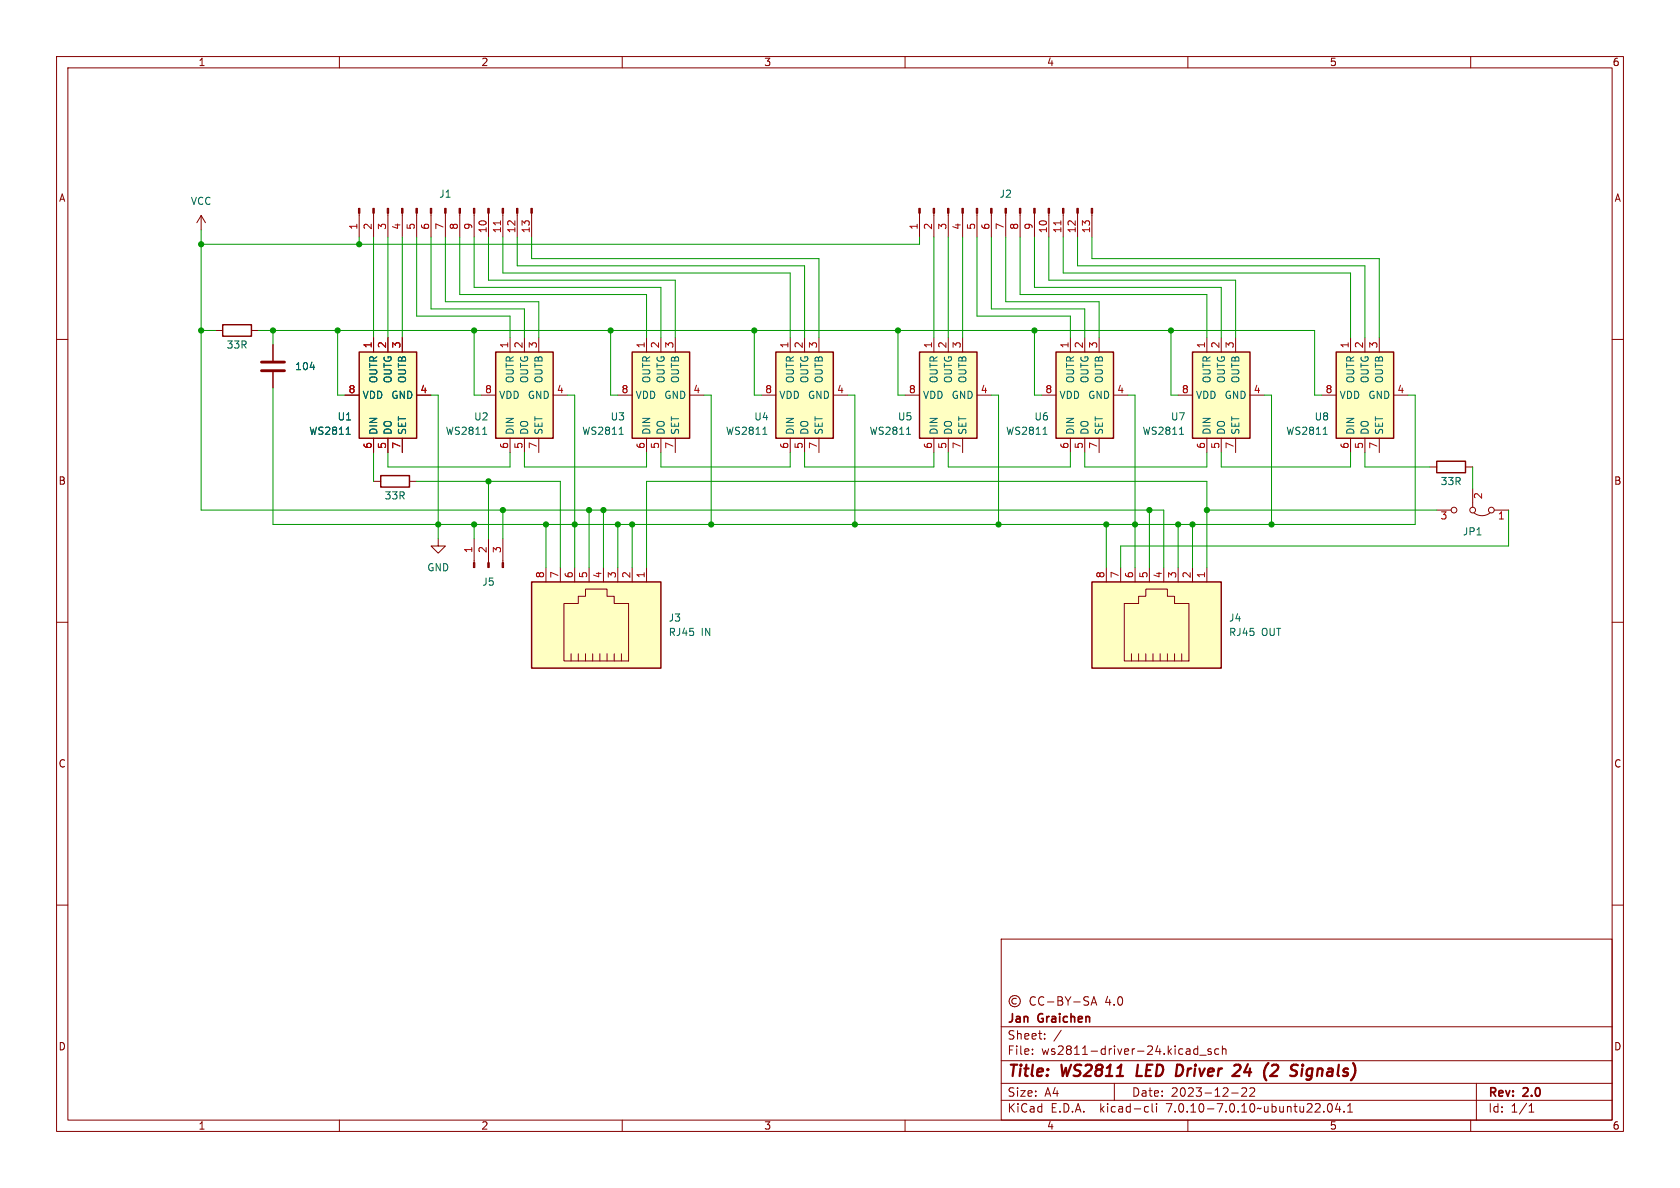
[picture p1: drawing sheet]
<svg xmlns="http://www.w3.org/2000/svg" width="297mm" height="210mm" viewBox="0 0 297 210" stroke-linecap="round" stroke-linejoin="round" font-family="sans-serif">
<g fill="none" stroke="#840000" stroke-width=".18">
<path d="M10 10h277v190h-277zM12 12h273v186h-273zM60 10v2M110 10v2M160 10v2M210 10v2M260 10v2M35.6 38.1l-.8 1.3M35.6 38.1v2.5M35.6 38.1l.7 1.3M63.5 37.7v4.2M66 37.7v4.2"/>
<path d="M68.6 37.7v4.2M71.1 37.7v4.2M73.7 37.7v4.2M76.2 37.7v4.2M78.7 37.7v4.2M81.3 37.7v4.2M83.8 37.7v4.2M86.4 37.7v4.2M88.9 37.7v4.2M91.4 37.7v4.2M94 37.7v4.2M162.6 37.7v4.2"/>
<path d="M165.1 37.7v4.2M167.6 37.7v4.2M170.2 37.7v4.2M172.7 37.7v4.2M175.3 37.7v4.2M177.8 37.7v4.2M180.3 37.7v4.2M182.9 37.7v4.2M185.4 37.7v4.2M188 37.7v4.2M190.5 37.7v4.2M193 37.7v4.2"/>
<path d="M10 60h2M38.1 58.4h1.3M44.4 58.4h1.3M66 59.7v2.5M68.6 59.7v2.5M71.1 59.7v2.5M90.2 59.7v2.5M92.7 59.7v2.5M95.2 59.7v2.5M114.3 59.7v2.5M116.8 59.7v2.5M119.4 59.7v2.5"/>
<path d="M139.7 59.7v2.5M142.2 59.7v2.5M144.8 59.7v2.5M165.1 59.7v2.5M167.6 59.7v2.5M170.2 59.7v2.5M189.2 59.7v2.5M191.8 59.7v2.5M194.3 59.7v2.5M213.4 59.7v2.5M215.9 59.7v2.5M218.4 59.7v2.5"/>
<path d="M238.8 59.7v2.5M241.3 59.7v2.5M243.8 59.7v2.5M285 60h2M48.3 61v2.8M48.3 65.8v2.8M61 69.9h2.5M66 77.5v2.5M68.6 77.5v2.5M71.1 77.5v2.5M73.7 69.9h2.5M85.1 69.9h2.5"/>
<path d="M90.2 77.5v2.5M92.7 77.5v2.5M95.2 77.5v2.5M97.8 69.9h2.5M109.2 69.9h2.6M114.3 77.5v2.5M116.8 77.5v2.5M119.4 77.5v2.5M121.9 69.9h2.6M134.6 69.9h2.6M139.7 77.5v2.5M142.2 77.5v2.5"/>
<path d="M144.8 77.5v2.5M147.3 69.9h2.6M160 69.9h2.6M165.1 77.5v2.5M167.6 77.5v2.5M170.2 77.5v2.5M172.7 69.9h2.6M184.1 69.9h2.6M189.2 77.5v2.5M191.8 77.5v2.5M194.3 77.5v2.5M196.8 69.9h2.6"/>
<path d="M208.3 69.9h2.5M213.4 77.5v2.5M215.9 77.5v2.5M218.4 77.5v2.5M221 69.9h2.5M233.7 69.9h2.5M238.8 77.5v2.5M241.3 77.5v2.5M243.8 77.5v2.5M246.4 69.9h2.5M66 85.1h1.3M72.4 85.1h1.3"/>
<path d="M77.5 95.3v1.2h1.2l-1.2 1.3-1.3-1.3h1.3M83.8 95.3v4.2M86.4 95.3v4.2M88.9 95.3v4.2M252.7 82.6h1.3M254 90.2h2.5M259.1 82.6h1.2M260.3 86.4v3.3M260.6 90.7a2.26 2.26 0 0 0 2.8 0M264.2 90.2h2.5M10 110h2M96.5 100.3v2.6"/>
<path d="M99.1 100.3v2.6M99.7 106.7h2.5v-1.3h1.3v-1.3h3.8v1.3h1.3v1.3h2.5v10.1h-11.4zM101 115.6v1.2M101.6 100.3v2.6M102.2 115.6v1.2M103.5 115.6v1.2M104.1 100.3v2.6M104.8 115.6v1.2M106 115.6v1.2M106.7 100.3v2.6M107.3 115.6v1.2M108.6 115.6v1.2"/>
<path d="M109.2 100.3v2.6M109.9 115.6v1.2M111.8 100.3v2.6M114.3 100.3v2.6M195.6 100.3v2.6M198.1 100.3v2.6M198.8 106.7h2.5v-1.3h1.3v-1.3h3.8v1.3h1.2v1.3h2.6v10.1h-11.4zM200 115.6v1.2M200.7 100.3v2.6M201.3 115.6v1.2M202.6 115.6v1.2M203.2 100.3v2.6"/>
<path d="M203.8 115.6v1.2M205.1 115.6v1.2M205.7 100.3v2.6M206.4 115.6v1.2M207.6 115.6v1.2M208.3 100.3v2.6M208.9 115.6v1.2M210.8 100.3v2.6M213.4 100.3v2.6M285 110h2M10 160h2M285 160h2"/>
<path d="M177 166h108v32h-108zM179.7 176.6a.52 .52 0 0 0-.8 .4 .52 .52 0 0 0 .8 .4M183 176.3a.6 .6 0 0 0-.7 0 .6 .6 0 0 0-.2 .8 .56 .56 0 0 0 .3 .5 .56 .56 0 0 0 .6 0M184.5 176.3a.6 .6 0 0 0-.7 0 .6 .6 0 0 0-.2 .8 .56 .56 0 0 0 .3 .5 .56 .56 0 0 0 .6 0M185.2 177.1h1.1M187 176.2h.5l.2 .1 .1 .3-.3 .3a.4 .4 0 0 1 .4 .4 .4 .4 0 0 1-.3 .4h-.6zM187 176.9h.5M188.3 176.2l.5 .8M188.8 177v.7M189.3 176.2l-.5 .8M189.8 177.1h1.2M192.5 176.3l-.6-.1-.2 .1v.5l.6 .3 .2 .3-.3 .3-.6-.1"/>
<path d="M192.9 177.7l.5-1.5 .5 1.5M193 177.3h.7M60 198v2M110 198v2M160 198v2M177 194.5h108M177 191.5h108M177 187.5h108M177 181.5h108M182.5 186.3v.1M182.5 185.5v.1M184.7 183.6v.1"/>
<path d="M184.7 182.8v.1M187.6 182.1l-1.3 2M197 191.5v3M202.6 195.6l.4 .1M203 196.5l-.4 .1M203.7 195.1v1.3l.2 .2M204.5 195.1v.1M204.5 195.6v1M210 198v2M211.7 184.9v1.5M211.7 185.5l-.4-.1-.3 .3v.4l.2 .2h.5M212.1 186.5h1.1"/>
<path d="M214.1 185.5l-.4-.1-.2 .2 .1 .2 .5 .2v.3h-.6M215.5 185.5l-.5-.1-.3 .3v.4l.2 .2h.6M216.1 185.5l.2-.1 .4 .1v.9M216.1 184.9v1.5M217.7 193.2h1.2M219.5 192.4l.6-.1 .2 .1 .1 .3-.9 1.1h.9M221 192.4l.5-.1 .2 .1 .1 .3-.9 1.1h.9M234 196.5v.1M234.9 195.2l.1-.1a.81 .81 0 0 1 .6 .6 .81 .81 0 0 1-.3 .8l-.1 .1a.81 .81 0 0 1-.6-.6 .81 .81 0 0 1 .3-.8zM236.5 195l-.4 1.1h.9M236.8 195.6v1M237.6 196.5v.1"/>
<path d="M238.2 196.6h.9M238.2 195.5l.5-.4v1.5M260 198v2M261 191.5v6.5M270.3 196.6h.9M270.3 195.5l.4-.4v1.5"/>
<circle cx="257" cy="90.2" r=".51"/>
<circle cx="260.3" cy="90.2" r=".51"/>
<circle cx="263.7" cy="90.2" r=".51"/>
<circle cx="179.4" cy="177" r="1"/>
</g>
<g fill="none" stroke="#840000" stroke-width=".4">
<path d="M201.2 188.2l-.3 2h1M208.1 188.2l.8 .1M208.9 189.9l-.6 .3M218.5 188.2h.5a.45 .45 0 0 1 .3 .6l-.1 .3-1.3 1.1h1.2M224.3 187.9l-.2 .1M224.9 188.4l.3-.2h.4l.3 .2M226 188.8l-.2 .3-1.3 1.1h1.3M230.2 188.9l-.1 1.3M230.3 188.2v.2M230.3 188.2l-.1 .1 .1 .1M230.3 188.2l.1 .1-.1 .1M230.9 190.8l.2 .1 .5-.1"/>
<path d="M231.8 188.9a.66 .66 0 0 0-.8 .4v.7l.3 .2h.4"/>
</g>
<g fill="#ffffc2" stroke="#ffffc2" stroke-width=".18">
<path d="M94 102.9h22.8v15.2h-22.8z"/>
<path d="M186.7 62.2h10.1v15.3h-10.1z"/>
<path d="M162.6 62.2h10.1v15.3h-10.1z"/>
<path d="M87.6 62.2h10.2v15.3h-10.2z"/>
<path d="M63.5 62.2h10.2v15.3h-10.2z"/>
<path d="M111.8 62.2h10.1v15.3h-10.1z"/>
<path d="M236.2 62.2h10.2v15.3h-10.2z"/>
<path d="M137.2 62.2h10.1v15.3h-10.1z"/>
<path d="M210.8 62.2h10.2v15.3h-10.2z"/>
<path d="M193 102.9h22.9v15.2h-22.9z"/>
</g>
<g fill="none" stroke="#840000" stroke-width=".25">
<path d="M39.4 57.4h5v2h-5zM63.5 62.2h10.2v15.3h-10.2zM87.6 62.2h10.2v15.3h-10.2zM111.8 62.2h10.1v15.3h-10.1zM137.2 62.2h10.1v15.3h-10.1zM162.6 62.2h10.1v15.3h-10.1zM186.7 62.2h10.1v15.3h-10.1zM210.8 62.2h10.2v15.3h-10.2zM236.2 62.2h10.2v15.3h-10.2zM67.3 84.1h5.1v2h-5.1zM254 81.5h5.1v2.1h-5.1zM94 102.9h22.8v15.2h-22.8z"/>
<path d="M193 102.9h22.9v15.2h-22.9z"/>
</g>
<path d="M54.8 64.9h.8M61.2 76.8h.7M85.3 76.8h.8M109.5 76.8h.7M134.9 76.8h.7M160.3 76.8h.7M184.4 76.8h.7M208.5 76.8h.7M233.9 76.8h.7" fill="none" stroke="#006464" stroke-width=".18"/>
<g fill="#840000" stroke="#840000" stroke-width=".18">
<path d="M192.9 36.8h.3v.9h-.3z"/>
<path d="M190.4 36.8h.2v.9h-.2z"/>
<path d="M187.8 36.8h.3v.9h-.3z"/>
<path d="M185.3 36.8h.2v.9h-.2z"/>
<path d="M182.8 36.8h.2v.9h-.2z"/>
<path d="M180.2 36.8h.3v.9h-.3z"/>
<path d="M177.7 36.8h.2v.9h-.2z"/>
<path d="M175.1 36.8h.3v.9h-.3z"/>
<path d="M172.6 36.8h.2v.9h-.2z"/>
<path d="M170.1 36.8h.2v.9h-.2z"/>
<path d="M167.5 36.8h.3v.9h-.3z"/>
<path d="M165 36.8h.2v.9h-.2z"/>
<path d="M162.4 36.8h.3v.9h-.3z"/>
<path d="M93.9 36.8h.2v.9h-.2z"/>
<path d="M91.3 36.8h.3v.9h-.3z"/>
<path d="M88.8 36.8h.2v.9h-.2z"/>
<path d="M86.2 36.8h.3v.9h-.3z"/>
<path d="M83.7 36.8h.2v.9h-.2z"/>
<path d="M81.2 36.8h.2v.9h-.2z"/>
<path d="M78.6 36.8h.3v.9h-.3z"/>
<path d="M76.1 36.8h.2v.9h-.2z"/>
<path d="M73.5 36.8h.3v.9h-.3z"/>
<path d="M71 36.8h.2v.9h-.2z"/>
<path d="M68.5 36.8h.2v.9h-.2z"/>
<path d="M65.9 36.8h.3v.9h-.3z"/>
<path d="M63.4 36.8h.2v.9h-.2z"/>
<path d="M88.8 99.5h.2v.8h-.2z"/>
<path d="M86.2 99.5h.3v.8h-.3z"/>
<path d="M83.7 99.5h.2v.8h-.2z"/>
</g>
<path d="M88.5 39v.8M187.5 39v.8" fill="none" stroke="#a90000" stroke-width=".18"/>
<path d="M46.2 65.5h4.1M46.2 64h4.1" fill="none" stroke="#840000" stroke-width=".51"/>
<g fill="none" stroke="#009600" stroke-width=".18">
<path d="M35.6 40.6v49.6h170.1v10.1M35.6 58.4h2.5M45.7 58.4h186.7v11.5h1.3M48.3 58.4v2.6M59.7 58.4v11.5h1.3M63.5 41.9v1.3M66 41.9v17.8M68.6 41.9v17.8M71.1 41.9v17.8M73.7 41.9v14h16.5v3.8M76.2 41.9v12.7h16.5v5.1M78.7 41.9v11.4h16.5v6.4"/>
<path d="M81.3 41.9v10.2h33v7.6M83.8 58.4v11.5h1.3M83.8 41.9v8.9h33v8.9M86.4 41.9v7.6h33v10.2M88.9 41.9v6.4h50.8v11.4M91.4 41.9v5.1h50.8v12.7M94 41.9v3.8h50.8v14M107.9 58.4v11.5h1.3M133.3 58.4v11.5h1.3M158.7 58.4v11.5h1.3M162.6 41.9v1.3h-127M165.1 41.9v17.8"/>
<path d="M167.6 41.9v17.8M170.2 41.9v17.8M172.7 41.9v14h16.5v3.8M175.3 41.9v12.7h16.5v5.1M177.8 41.9v11.4h16.5v6.4M180.3 41.9v10.2h33.1v7.6M182.9 58.4v11.5h1.2M182.9 41.9v8.9h33v8.9M185.4 41.9v7.6h33v10.2M188 41.9v6.4h50.8v11.4M190.5 41.9v5.1h50.8v12.7M193 41.9v3.8h50.8v14"/>
<path d="M207 58.4v11.5h1.3M48.3 68.6v24.1h201.9v-22.8h-1.3M76.2 69.9h1.3v25.4M100.3 69.9h1.3v30.4M124.5 69.9h1.2v22.8M149.9 69.9h1.2v22.8M175.3 69.9h1.2v22.8M199.4 69.9h1.3v30.4M223.5 69.9h1.3v22.8M66 80v5.1M68.6 80v2.6h21.6v-2.6M73.7 85.1h25.4v15.2"/>
<path d="M83.8 92.7v2.6M86.4 85.1v10.2M88.9 90.2v5.1M92.7 80v2.6h21.6v-2.6M96.5 92.7v7.6M104.1 90.2v10.1M106.7 90.2v10.1M109.2 92.7v7.6M111.8 92.7v7.6M116.8 80v2.6h22.9v-2.6M142.2 80v2.6h22.9v-2.6M167.6 80v2.6h21.6v-2.6"/>
<path d="M191.8 80v2.6h21.6v-2.6M195.6 92.7v7.6M203.2 90.2v10.1M208.3 92.7v7.6M210.8 92.7v7.6M213.4 90.2h40.6M215.9 80v2.6h22.9v-2.6M241.3 80v2.6h11.4M260.3 82.6v3.8M266.7 90.2v6.3h-68.6v3.8M114.3 100.3v-15.2h99.1v15.2"/>
</g>
<g fill="#009600" stroke="#009600" stroke-width=".18">
<circle cx="203.2" cy="90.2" r=".46"/>
<circle cx="195.6" cy="92.7" r=".46"/>
<circle cx="200.7" cy="92.7" r=".46"/>
<circle cx="207" cy="58.4" r=".46"/>
<circle cx="125.7" cy="92.7" r=".46"/>
<circle cx="151.1" cy="92.7" r=".46"/>
<circle cx="106.7" cy="90.2" r=".46"/>
<circle cx="176.5" cy="92.7" r=".46"/>
<circle cx="158.7" cy="58.4" r=".46"/>
<circle cx="182.9" cy="58.4" r=".46"/>
<circle cx="63.5" cy="43.2" r=".46"/>
<circle cx="59.7" cy="58.4" r=".46"/>
<circle cx="48.3" cy="58.4" r=".46"/>
<circle cx="35.6" cy="58.4" r=".46"/>
<circle cx="35.6" cy="43.2" r=".46"/>
<circle cx="210.8" cy="92.7" r=".46"/>
<circle cx="208.3" cy="92.7" r=".46"/>
<circle cx="213.4" cy="90.2" r=".46"/>
<circle cx="224.8" cy="92.7" r=".46"/>
<circle cx="86.4" cy="85.1" r=".46"/>
<circle cx="107.9" cy="58.4" r=".46"/>
<circle cx="83.8" cy="58.4" r=".46"/>
<circle cx="88.9" cy="90.2" r=".46"/>
<circle cx="83.8" cy="92.7" r=".46"/>
<circle cx="111.8" cy="92.7" r=".46"/>
<circle cx="109.2" cy="92.7" r=".46"/>
<circle cx="101.6" cy="92.7" r=".46"/>
<circle cx="104.1" cy="90.2" r=".46"/>
<circle cx="133.3" cy="58.4" r=".46"/>
<circle cx="77.5" cy="92.7" r=".46"/>
<circle cx="96.5" cy="92.7" r=".46"/>
</g>
<g font-size="2.8" fill="#840000">
<text x="178" y="190.9">Title:</text>
<text x="187.7" y="190.9">WS2811</text>
<text x="201.8" y="190.9">LED</text>
<text x="209.5" y="190.9">Driver</text>
<text x="220.5" y="190.9">24</text>
<text x="226.7" y="190.9">(2</text>
<text x="232.2" y="190.9">Signals)</text>
</g>
<g font-size="2.1" fill="#840000">
<text x="195.4" y="178">4.0</text>
<text x="178" y="184">Sheet:</text>
<text x="178" y="181.2">Jan</text>
<text x="183.6" y="181.2">Graichen</text>
<text x="178" y="186.7">File:</text>
<text x="184.1" y="186.7">ws2811-driver-24.kicad_sch</text>
<text x="178" y="196.9">KiCad</text>
<text x="178" y="194.1">Size:</text>
<text x="184.7" y="194.1">A4</text>
<text x="185.7" y="196.9">E.D.A.</text>
<text x="194.6" y="196.9">kicad-cli</text>
<text x="200" y="194.1">Date:</text>
<text x="206.5" y="196.9">7.0.10-7.0.10~ubuntu22.04.1</text>
<text x="207" y="194.1">2023-12-22</text>
<text x="263" y="194.3">Rev:</text>
<text x="263" y="196.9">Id:</text>
<text x="267.1" y="196.9">1/1</text>
<text x="269.4" y="194.3">2.0</text>
</g>
<g font-size="1.8" fill="#840000">
<text x="35" y="11.9">1</text>
<text x="85" y="11.9">2</text>
<text x="135" y="11.9">3</text>
<text x="185" y="11.9">4</text>
<text x="235" y="11.9">5</text>
<text x="285" y="11.9">6</text>
<text x="10.3" y="35.9">A</text>
<text x="285.3" y="35.9">A</text>
<text x="10.3" y="85.9">B</text>
<text x="285.3" y="85.9">B</text>
<text x="10.3" y="135.9">C</text>
<text x="285.3" y="135.9">C</text>
<text x="10.3" y="185.9">D</text>
<text x="285.3" y="185.9">D</text>
<text x="35" y="199.9">1</text>
<text x="85" y="199.9">2</text>
<text x="135" y="199.9">3</text>
<text x="185" y="199.9">4</text>
<text x="235" y="199.9">5</text>
<text x="285" y="199.9">6</text>
</g>
<g font-size="1.8" fill="#006464">
<text x="77.5" y="35.2">J1</text>
<text x="176.6" y="35.2">J2</text>
<text x="33.6" y="36.4">VCC</text>
<text x="40" y="61.8">33R</text>
<text x="52.1" y="65.6">104</text>
<text x="64" y="70.7">VDD</text>
<text x="66.9" y="67.8" transform="rotate(-90 66.9 67.8)">OUTR</text>
<text x="69.1" y="70.7">GND</text>
<text x="69.4" y="67.8" transform="rotate(-90 69.4 67.8)">OUTG</text>
<text x="72" y="67.8" transform="rotate(-90 72 67.8)">OUTB</text>
<text x="88.1" y="70.7">VDD</text>
<text x="91" y="67.8" transform="rotate(-90 91 67.8)">OUTR</text>
<text x="93.2" y="70.7">GND</text>
<text x="93.6" y="67.8" transform="rotate(-90 93.6 67.8)">OUTG</text>
<text x="96.1" y="67.8" transform="rotate(-90 96.1 67.8)">OUTB</text>
<text x="112.3" y="70.7">VDD</text>
<text x="115.2" y="67.8" transform="rotate(-90 115.2 67.8)">OUTR</text>
<text x="117.3" y="70.7">GND</text>
<text x="117.7" y="67.8" transform="rotate(-90 117.7 67.8)">OUTG</text>
<text x="120.2" y="67.8" transform="rotate(-90 120.2 67.8)">OUTB</text>
<text x="137.7" y="70.7">VDD</text>
<text x="140.6" y="67.8" transform="rotate(-90 140.6 67.8)">OUTR</text>
<text x="142.7" y="70.7">GND</text>
<text x="143.1" y="67.8" transform="rotate(-90 143.1 67.8)">OUTG</text>
<text x="145.6" y="67.8" transform="rotate(-90 145.6 67.8)">OUTB</text>
<text x="163.1" y="70.7">VDD</text>
<text x="166" y="67.8" transform="rotate(-90 166 67.8)">OUTR</text>
<text x="168.1" y="70.7">GND</text>
<text x="168.5" y="67.8" transform="rotate(-90 168.5 67.8)">OUTG</text>
<text x="171" y="67.8" transform="rotate(-90 171 67.8)">OUTB</text>
<text x="187.2" y="70.7">VDD</text>
<text x="190.1" y="67.8" transform="rotate(-90 190.1 67.8)">OUTR</text>
<text x="192.3" y="70.7">GND</text>
<text x="192.6" y="67.8" transform="rotate(-90 192.6 67.8)">OUTG</text>
<text x="195.2" y="67.8" transform="rotate(-90 195.2 67.8)">OUTB</text>
<text x="211.3" y="70.7">VDD</text>
<text x="214.2" y="67.8" transform="rotate(-90 214.2 67.8)">OUTR</text>
<text x="216.4" y="70.7">GND</text>
<text x="216.8" y="67.8" transform="rotate(-90 216.8 67.8)">OUTG</text>
<text x="219.3" y="67.8" transform="rotate(-90 219.3 67.8)">OUTB</text>
<text x="236.7" y="70.7">VDD</text>
<text x="239.6" y="67.8" transform="rotate(-90 239.6 67.8)">OUTR</text>
<text x="241.8" y="70.7">GND</text>
<text x="242.2" y="67.8" transform="rotate(-90 242.2 67.8)">OUTG</text>
<text x="244.7" y="67.8" transform="rotate(-90 244.7 67.8)">OUTB</text>
<text x="54.6" y="77.1">WS2811</text>
<text x="59.6" y="74.5">U1</text>
<text x="66.9" y="77" transform="rotate(-90 66.9 77)">DIN</text>
<text x="69.4" y="77" transform="rotate(-90 69.4 77)">DO</text>
<text x="72" y="77" transform="rotate(-90 72 77)">SET</text>
<text x="78.7" y="77.1">WS2811</text>
<text x="83.7" y="74.5">U2</text>
<text x="91" y="77" transform="rotate(-90 91 77)">DIN</text>
<text x="93.6" y="77" transform="rotate(-90 93.6 77)">DO</text>
<text x="96.1" y="77" transform="rotate(-90 96.1 77)">SET</text>
<text x="102.8" y="77.1">WS2811</text>
<text x="107.8" y="74.5">U3</text>
<text x="115.2" y="77" transform="rotate(-90 115.2 77)">DIN</text>
<text x="117.7" y="77" transform="rotate(-90 117.7 77)">DO</text>
<text x="120.2" y="77" transform="rotate(-90 120.2 77)">SET</text>
<text x="128.2" y="77.1">WS2811</text>
<text x="133.2" y="74.5">U4</text>
<text x="140.6" y="77" transform="rotate(-90 140.6 77)">DIN</text>
<text x="143.1" y="77" transform="rotate(-90 143.1 77)">DO</text>
<text x="145.6" y="77" transform="rotate(-90 145.6 77)">SET</text>
<text x="153.6" y="77.1">WS2811</text>
<text x="158.6" y="74.5">U5</text>
<text x="166" y="77" transform="rotate(-90 166 77)">DIN</text>
<text x="168.5" y="77" transform="rotate(-90 168.5 77)">DO</text>
<text x="171" y="77" transform="rotate(-90 171 77)">SET</text>
<text x="177.8" y="77.1">WS2811</text>
<text x="182.8" y="74.5">U6</text>
<text x="190.1" y="77" transform="rotate(-90 190.1 77)">DIN</text>
<text x="192.6" y="77" transform="rotate(-90 192.6 77)">DO</text>
<text x="195.2" y="77" transform="rotate(-90 195.2 77)">SET</text>
<text x="201.9" y="77.1">WS2811</text>
<text x="206.9" y="74.5">U7</text>
<text x="214.2" y="77" transform="rotate(-90 214.2 77)">DIN</text>
<text x="216.8" y="77" transform="rotate(-90 216.8 77)">DO</text>
<text x="219.3" y="77" transform="rotate(-90 219.3 77)">SET</text>
<text x="227.3" y="77.1">WS2811</text>
<text x="232.3" y="74.5">U8</text>
<text x="239.6" y="77" transform="rotate(-90 239.6 77)">DIN</text>
<text x="242.2" y="77" transform="rotate(-90 242.2 77)">DO</text>
<text x="244.7" y="77" transform="rotate(-90 244.7 77)">SET</text>
<text x="67.9" y="88.5">33R</text>
<text x="254.6" y="86">33R</text>
<text x="258.5" y="94.8">JP1</text>
<text x="75.4" y="101.2">GND</text>
<text x="85.2" y="103.7">J5</text>
<text x="118.1" y="110.1">J3</text>
<text x="118.1" y="112.6">RJ45</text>
<text x="123.9" y="112.6">IN</text>
<text x="217.2" y="110.1">J4</text>
<text x="217.2" y="112.6">RJ45</text>
<text x="223" y="112.6">OUT</text>
</g>
<g font-size="1.8" fill="#a90000">
<text x="63.2" y="40.7" transform="rotate(-90 63.2 40.7)">1</text>
<text x="65.8" y="40.7" transform="rotate(-90 65.8 40.7)">2</text>
<text x="68.3" y="40.7" transform="rotate(-90 68.3 40.7)">3</text>
<text x="70.9" y="40.7" transform="rotate(-90 70.9 40.7)">4</text>
<text x="73.4" y="40.7" transform="rotate(-90 73.4 40.7)">5</text>
<text x="75.9" y="40.7" transform="rotate(-90 75.9 40.7)">6</text>
<text x="78.5" y="40.7" transform="rotate(-90 78.5 40.7)">7</text>
<text x="81" y="40.7" transform="rotate(-90 81 40.7)">8</text>
<text x="83.6" y="40.7" transform="rotate(-90 83.6 40.7)">9</text>
<text x="86.1" y="41.3" transform="rotate(-90 86.1 41.3)">10</text>
<text x="88.6" y="41.3" transform="rotate(-90 88.6 41.3)">11</text>
<text x="91.2" y="41.3" transform="rotate(-90 91.2 41.3)">12</text>
<text x="93.7" y="41.3" transform="rotate(-90 93.7 41.3)">13</text>
<text x="162.3" y="40.7" transform="rotate(-90 162.3 40.7)">1</text>
<text x="164.8" y="40.7" transform="rotate(-90 164.8 40.7)">2</text>
<text x="167.4" y="40.7" transform="rotate(-90 167.4 40.7)">3</text>
<text x="169.9" y="40.7" transform="rotate(-90 169.9 40.7)">4</text>
<text x="172.5" y="40.7" transform="rotate(-90 172.5 40.7)">5</text>
<text x="175" y="40.7" transform="rotate(-90 175 40.7)">6</text>
<text x="177.5" y="40.7" transform="rotate(-90 177.5 40.7)">7</text>
<text x="180.1" y="40.7" transform="rotate(-90 180.1 40.7)">8</text>
<text x="182.6" y="40.7" transform="rotate(-90 182.6 40.7)">9</text>
<text x="185.2" y="41.3" transform="rotate(-90 185.2 41.3)">10</text>
<text x="187.7" y="41.3" transform="rotate(-90 187.7 41.3)">11</text>
<text x="190.2" y="41.3" transform="rotate(-90 190.2 41.3)">12</text>
<text x="192.8" y="41.3" transform="rotate(-90 192.8 41.3)">13</text>
<text x="65.8" y="61.7" transform="rotate(-90 65.8 61.7)">1</text>
<text x="68.3" y="61.7" transform="rotate(-90 68.3 61.7)">2</text>
<text x="70.9" y="61.7" transform="rotate(-90 70.9 61.7)">3</text>
<text x="89.9" y="61.7" transform="rotate(-90 89.9 61.7)">1</text>
<text x="92.5" y="61.7" transform="rotate(-90 92.5 61.7)">2</text>
<text x="95" y="61.7" transform="rotate(-90 95 61.7)">3</text>
<text x="114" y="61.7" transform="rotate(-90 114 61.7)">1</text>
<text x="116.6" y="61.7" transform="rotate(-90 116.6 61.7)">2</text>
<text x="119.1" y="61.7" transform="rotate(-90 119.1 61.7)">3</text>
<text x="139.4" y="61.7" transform="rotate(-90 139.4 61.7)">1</text>
<text x="142" y="61.7" transform="rotate(-90 142 61.7)">2</text>
<text x="144.5" y="61.7" transform="rotate(-90 144.5 61.7)">3</text>
<text x="164.8" y="61.7" transform="rotate(-90 164.8 61.7)">1</text>
<text x="167.4" y="61.7" transform="rotate(-90 167.4 61.7)">2</text>
<text x="169.9" y="61.7" transform="rotate(-90 169.9 61.7)">3</text>
<text x="189" y="61.7" transform="rotate(-90 189 61.7)">1</text>
<text x="191.5" y="61.7" transform="rotate(-90 191.5 61.7)">2</text>
<text x="194.1" y="61.7" transform="rotate(-90 194.1 61.7)">3</text>
<text x="213.1" y="61.7" transform="rotate(-90 213.1 61.7)">1</text>
<text x="215.6" y="61.7" transform="rotate(-90 215.6 61.7)">2</text>
<text x="218.2" y="61.7" transform="rotate(-90 218.2 61.7)">3</text>
<text x="238.5" y="61.7" transform="rotate(-90 238.5 61.7)">1</text>
<text x="241" y="61.7" transform="rotate(-90 241 61.7)">2</text>
<text x="243.6" y="61.7" transform="rotate(-90 243.6 61.7)">3</text>
<text x="61.5" y="69.6">8</text>
<text x="74.2" y="69.6">4</text>
<text x="85.7" y="69.6">8</text>
<text x="98.4" y="69.6">4</text>
<text x="109.8" y="69.6">8</text>
<text x="122.5" y="69.6">4</text>
<text x="135.2" y="69.6">8</text>
<text x="147.9" y="69.6">4</text>
<text x="160.6" y="69.6">8</text>
<text x="173.3" y="69.6">4</text>
<text x="184.7" y="69.6">8</text>
<text x="197.4" y="69.6">4</text>
<text x="208.8" y="69.6">8</text>
<text x="221.5" y="69.6">4</text>
<text x="234.2" y="69.6">8</text>
<text x="246.9" y="69.6">4</text>
<text x="65.8" y="79.4" transform="rotate(-90 65.8 79.4)">6</text>
<text x="68.3" y="79.4" transform="rotate(-90 68.3 79.4)">5</text>
<text x="70.9" y="79.4" transform="rotate(-90 70.9 79.4)">7</text>
<text x="89.9" y="79.4" transform="rotate(-90 89.9 79.4)">6</text>
<text x="92.5" y="79.4" transform="rotate(-90 92.5 79.4)">5</text>
<text x="95" y="79.4" transform="rotate(-90 95 79.4)">7</text>
<text x="114" y="79.4" transform="rotate(-90 114 79.4)">6</text>
<text x="116.6" y="79.4" transform="rotate(-90 116.6 79.4)">5</text>
<text x="119.1" y="79.4" transform="rotate(-90 119.1 79.4)">7</text>
<text x="139.4" y="79.4" transform="rotate(-90 139.4 79.4)">6</text>
<text x="142" y="79.4" transform="rotate(-90 142 79.4)">5</text>
<text x="144.5" y="79.4" transform="rotate(-90 144.5 79.4)">7</text>
<text x="164.8" y="79.4" transform="rotate(-90 164.8 79.4)">6</text>
<text x="167.4" y="79.4" transform="rotate(-90 167.4 79.4)">5</text>
<text x="169.9" y="79.4" transform="rotate(-90 169.9 79.4)">7</text>
<text x="189" y="79.4" transform="rotate(-90 189 79.4)">6</text>
<text x="191.5" y="79.4" transform="rotate(-90 191.5 79.4)">5</text>
<text x="194.1" y="79.4" transform="rotate(-90 194.1 79.4)">7</text>
<text x="213.1" y="79.4" transform="rotate(-90 213.1 79.4)">6</text>
<text x="215.6" y="79.4" transform="rotate(-90 215.6 79.4)">5</text>
<text x="218.2" y="79.4" transform="rotate(-90 218.2 79.4)">7</text>
<text x="238.5" y="79.4" transform="rotate(-90 238.5 79.4)">6</text>
<text x="241" y="79.4" transform="rotate(-90 241 79.4)">5</text>
<text x="243.6" y="79.4" transform="rotate(-90 243.6 79.4)">7</text>
<text x="262.3" y="88.3" transform="rotate(-90 262.3 88.3)">2</text>
<text x="254.6" y="92.2">3</text>
<text x="264.7" y="92.2">1</text>
<text x="83.6" y="97.9" transform="rotate(-90 83.6 97.9)">1</text>
<text x="86.1" y="97.9" transform="rotate(-90 86.1 97.9)">2</text>
<text x="88.6" y="97.9" transform="rotate(-90 88.6 97.9)">3</text>
<text x="96.3" y="102.3" transform="rotate(-90 96.3 102.3)">8</text>
<text x="98.8" y="102.3" transform="rotate(-90 98.8 102.3)">7</text>
<text x="101.3" y="102.3" transform="rotate(-90 101.3 102.3)">6</text>
<text x="103.9" y="102.3" transform="rotate(-90 103.9 102.3)">5</text>
<text x="106.4" y="102.3" transform="rotate(-90 106.4 102.3)">4</text>
<text x="109" y="102.3" transform="rotate(-90 109 102.3)">3</text>
<text x="111.5" y="102.3" transform="rotate(-90 111.5 102.3)">2</text>
<text x="114" y="102.3" transform="rotate(-90 114 102.3)">1</text>
<text x="195.3" y="102.3" transform="rotate(-90 195.3 102.3)">8</text>
<text x="197.9" y="102.3" transform="rotate(-90 197.9 102.3)">7</text>
<text x="200.4" y="102.3" transform="rotate(-90 200.4 102.3)">6</text>
<text x="202.9" y="102.3" transform="rotate(-90 202.9 102.3)">5</text>
<text x="205.5" y="102.3" transform="rotate(-90 205.5 102.3)">4</text>
<text x="208" y="102.3" transform="rotate(-90 208 102.3)">3</text>
<text x="210.6" y="102.3" transform="rotate(-90 210.6 102.3)">2</text>
<text x="213.1" y="102.3" transform="rotate(-90 213.1 102.3)">1</text>
</g>
</svg>
